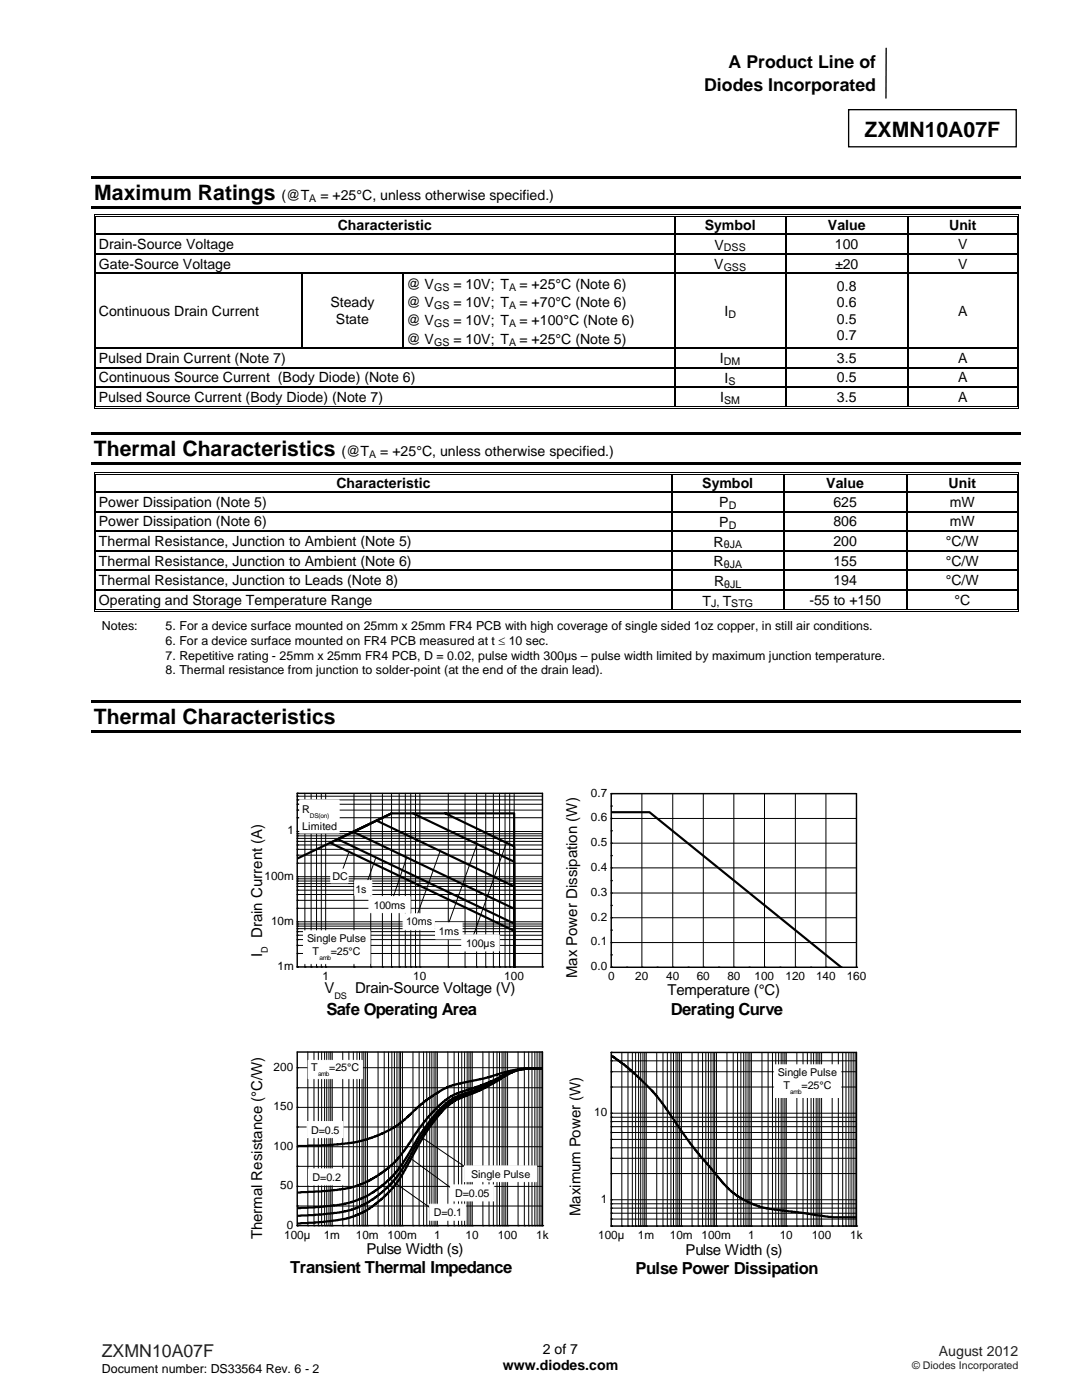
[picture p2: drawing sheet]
<svg xmlns="http://www.w3.org/2000/svg" width="216mm" height="279mm" viewBox="0 0 216 279" stroke-linecap="round" stroke-linejoin="round" font-family="sans-serif">
<path d="M169.3 21.9h33.5v7.4h-33.5z" fill="none" stroke="#000" stroke-width=".26"/>
<g fill="#fff">
<path d="M174 9.8h5.3v5.9h-5.3z"/>
<path d="M174.2 11.1h4.3v5.8h-4.3z"/>
<path d="M178.1 18.8h23.6v2h-23.6z"/>
</g>
<path d="M176.8 9.6v10" fill="none" stroke="#000" stroke-width=".26"/>
<g fill="#000">
<path d="M18.3 35.1h185.4v.6h-185.4zM18.3 41.2h185.4v.6h-185.4zM18.7 42.8h.2v.5h-.2zM18.7 42.8h.5v.2h-.5zM18.7 46.6h.2v.3h-.2zM18.7 50.5h.2v.3h-.2zM18.7 54.4h.2v.3h-.2zM19 43.2h.2v.1h-.2zM19 46.6h.2v.3h-.2zM19 50.5h.2v.3h-.2zM19 54.4h.2v.3h-.2zM60.2 54.4h.3v.3h-.3z"/>
<path d="M80.2 54.4h.3v.3h-.3zM134.5 43.3h.3zM134.5 42.8h.5v.2h-.5zM134.5 43.2h.5v.1h-.5zM134.5 46.6h.3v.3h-.3zM134.5 50.5h.3v.3h-.3zM134.5 54.4h.3v.3h-.3zM156.6 43.3h.3zM156.6 42.8h.5v.2h-.5zM156.6 43.2h.5v.1h-.5zM156.6 46.6h.3v.3h-.3zM156.6 50.5h.3v.3h-.3z"/>
<path d="M156.6 54.4h.3v.3h-.3zM181 43.3h.3zM181 42.8h.5v.2h-.5zM181 43.2h.5v.1h-.5zM181 46.6h.3v.3h-.3zM181 50.5h.3v.3h-.3zM181 54.4h.3v.3h-.3zM202.9 42.8h.5v.2h-.5zM202.9 43.2h.1v.1h-.1zM202.9 46.6h.1v.3h-.1zM202.9 50.5h.1v.3h-.1zM202.9 54.4h.1v.3h-.1z"/>
<path d="M203.2 42.8h.2v.5h-.2zM203.2 46.6h.2v.3h-.2zM203.2 50.5h.2v.3h-.2zM203.2 54.4h.2v.3h-.2zM18.7 69.3h.2v.3h-.2zM18.7 73.2h.2v.3h-.2zM18.7 77.1h.2v.3h-.2zM19 69.3h.2v.3h-.2zM19 73.2h.2v.3h-.2zM19 77.1h.2v.3h-.2zM134.5 69.3h.3v.3h-.3zM134.5 73.2h.3v.3h-.3z"/>
<path d="M134.5 77.1h.3v.3h-.3zM156.6 69.3h.3v.3h-.3zM156.6 73.2h.3v.3h-.3zM156.6 77.1h.3v.3h-.3zM181 69.3h.3v.3h-.3zM181 73.2h.3v.3h-.3zM181 77.1h.3v.3h-.3zM202.9 69.3h.1v.3h-.1zM202.9 73.2h.1v.3h-.1zM202.9 77.1h.1v.3h-.1zM203.2 69.3h.2v.3h-.2zM203.2 73.2h.2v.3h-.2z"/>
<path d="M203.2 77.1h.2v.3h-.2zM18.2 86.2h185.5v.6h-185.5zM18.2 92.3h185.5v.6h-185.5zM18.7 81.4h.5v.2h-.5zM18.7 94.3h.2v.5h-.2zM18.7 94.3h.5v.1h-.5zM18.7 98h.2v.3h-.2zM19 81.1h.2v.1h-.2zM19 94.6h.2v.2h-.2zM19 98h.2v.3h-.2zM134 94.8h.2zM134 94.3h.5v.1h-.5z"/>
<path d="M134 94.6h.5v.2h-.5zM134 98h.2v.3h-.2zM134.5 81.1h.5v.1h-.5zM156.2 94.8h.3zM156.2 94.3h.5v.1h-.5zM156.2 94.6h.5v.2h-.5zM156.2 98h.3v.3h-.3zM156.6 81.1h.5v.1h-.5zM180.8 94.8h.3zM180.8 94.3h.5v.1h-.5zM180.8 94.6h.5v.2h-.5zM180.8 98h.3v.3h-.3z"/>
<path d="M181 81.1h.5v.1h-.5zM202.9 81.4h.5v.2h-.5zM202.9 81.1h.1v.1h-.1zM202.9 94.3h.5v.1h-.5zM202.9 94.6h.1v.2h-.1zM202.9 98h.1v.3h-.1zM203.2 81.1h.2v.5h-.2zM203.2 94.3h.2v.5h-.2zM203.2 98h.2v.3h-.2zM18.7 102h.2v.2h-.2zM18.7 105.9h.2v.3h-.2zM18.7 109.8h.2v.3h-.2z"/>
<path d="M18.7 113.7h.2v.3h-.2zM18.7 117.6h.2v.3h-.2zM19 102h.2v.2h-.2zM19 105.9h.2v.3h-.2zM19 109.8h.2v.3h-.2zM19 113.7h.2v.3h-.2zM19 117.6h.2v.3h-.2zM134 102h.2v.2h-.2zM134 105.9h.2v.3h-.2zM134 109.8h.2v.3h-.2zM134 113.7h.2v.3h-.2zM134 117.6h.2v.3h-.2z"/>
<path d="M156.2 102h.3v.2h-.3zM156.2 105.9h.3v.3h-.3zM156.2 109.8h.3v.3h-.3zM156.2 113.7h.3v.3h-.3zM156.2 117.6h.3v.3h-.3zM180.8 102h.3v.2h-.3zM180.8 105.9h.3v.3h-.3zM180.8 109.8h.3v.3h-.3zM180.8 113.7h.3v.3h-.3zM180.8 117.6h.3v.3h-.3zM202.9 102h.1v.2h-.1zM202.9 105.9h.1v.3h-.1z"/>
<path d="M202.9 109.8h.1v.3h-.1zM202.9 113.7h.1v.3h-.1zM202.9 117.6h.1v.3h-.1zM203.2 102h.2v.2h-.2zM203.2 105.9h.2v.3h-.2zM203.2 109.8h.2v.3h-.2zM203.2 113.7h.2v.3h-.2zM203.2 117.6h.2v.3h-.2zM18.7 121.9h.5v.2h-.5zM19 121.6h.2v.1h-.2zM134 121.6h.5v.1h-.5zM156.2 121.6h.5v.1h-.5z"/>
<path d="M180.8 121.6h.5v.1h-.5zM202.9 121.9h.5v.2h-.5zM202.9 121.6h.1v.1h-.1zM203.2 121.6h.2v.5h-.2zM18.2 139.7h185.5v.5h-185.5zM18.2 145.8h185.5v.5h-185.5z"/>
</g>
<g fill="none" stroke="#000" stroke-width=".2">
<path d="M18.8 43.3v3.3M18.8 46.9v3.6M18.8 50.8v3.6M18.8 54.7v14.6M19.1 43.3v3.3M19.1 46.9v3.6M19.1 50.8v3.6M19.1 54.7v14.6M19.2 42.9h115.3M19.2 43.2h115.3M135 42.9h21.6M135 43.2h21.6"/>
<path d="M157.1 42.9h23.9M157.1 43.2h23.9M181.5 42.9h21.4M181.5 43.2h21.4M202.9 43.3v3.3M202.9 46.9v3.6M202.9 50.8v3.6M202.9 54.7v14.6M203.3 43.3v3.3M203.3 46.9v3.6M203.3 50.8v3.6M203.3 54.7v14.6"/>
<path d="M18.8 69.6v3.6M18.8 73.5v3.6M18.8 77.4v4.2M19.1 69.6v3.6M19.1 73.5v3.6M19.1 77.4v3.7M202.9 69.6v3.6M202.9 73.5v3.6M202.9 77.4v3.7M203.3 69.6v3.6M203.3 73.5v3.6M203.3 77.4v3.7"/>
<path d="M18.8 94.8v3.2M18.8 98.3v3.7M19.1 94.8v3.2M19.1 98.3v3.7M19.2 81.5h183.7M19.2 81.2h115.3M19.2 94.4h114.8M19.2 94.7h114.8M134.5 94.4h21.7M134.5 94.7h21.7M135 81.2h21.6M156.7 94.4h24.1"/>
<path d="M156.7 94.7h24.1M157.1 81.2h23.9M181.3 94.4h21.6M181.3 94.7h21.6M181.5 81.2h21.4M202.9 94.8v3.2M202.9 98.3v3.7M203.3 94.8v3.2M203.3 98.3v3.7M18.8 102.2v3.7M18.8 106.2v3.6M18.8 110.1v3.6"/>
<path d="M18.8 114v3.6M18.8 117.9v4.2M19.1 102.2v3.7M19.1 106.2v3.6M19.1 110.1v3.6M19.1 114v3.6M19.1 117.9v3.7M202.9 102.2v3.7M202.9 106.2v3.6M202.9 110.1v3.6M202.9 114v3.6M202.9 117.9v3.7"/>
<path d="M203.3 102.2v3.7M203.3 106.2v3.6M203.3 110.1v3.6M203.3 114v3.6M203.3 117.9v3.7M19.2 122h183.7M19.2 121.6h114.8M134.5 121.6h21.7M156.7 121.6h24.1M181.3 121.6h21.6M59.3 159.6h48.9M59.3 158.9h48.9"/>
<path d="M60.8 158.3v34.7M62.1 158.3v34.7M63.2 158.3v34.7M64.1 158.3v34.7M65 158.3v34.7M70.6 158.3v34.7M74 158.3v34.7M76.3 158.3v34.7M78.1 158.3v34.7M79.7 158.3v34.7M80.9 158.3v34.7M82 158.3v34.7"/>
<path d="M82.9 158.3v34.7M83.8 158.3v34.7M89.5 158.3v34.7M92.8 158.3v34.7M95.1 158.3v34.7M96.9 158.3v34.7M98.4 158.3v34.7M99.7 158.3v34.7M100.8 158.3v34.7M101.7 158.3v34.7M102.6 158.3v34.7M128.1 158.4v34.6"/>
<path d="M134.2 158.4v34.6M140.3 158.4v34.6M146.4 158.4v34.6M152.5 158.4v34.6M158.7 158.4v34.6M164.8 158.4v34.6M59.3 179.7h48.9M59.3 178.5h48.9M59.3 177.7h48.9M59.3 176.9h48.9M59.3 176.3h48.9M59.3 175.8h48.9"/>
<path d="M59.3 175.4h48.9M59.3 172.3h48.9M59.3 170.7h48.9M59.3 169.5h48.9M59.3 168.6h48.9M59.3 167.9h48.9M59.3 167.3h48.9M59.3 166.8h48.9M59.3 166.4h48.9M59.3 163.2h48.9M59.3 161.7h48.9M59.3 160.5h48.9"/>
<path d="M59.3 175h48.9M59.3 165.9h48.9M69.6 170.2l-1.8 4.9M74.9 171.3l-2.1 6M81.1 171.3l-3.2 9.4M87.8 169.8l-5 14.2M95.3 168.3l-6.3 17.4M122 178.2h48.9M122 173.2h48.9M122 168.3h48.9M122 163.3h48.9M59.3 190.3h48.9"/>
<path d="M59.3 188.7h48.9M59.3 187.5h48.9M59.3 186.6h48.9M59.3 185.9h48.9M59.3 185.3h48.9M59.3 184.8h48.9M59.3 184.4h48.9M59.3 181.3h48.9M59.3 184h48.9M122 188.1h48.9M122 183.2h48.9M59.3 217.1h48.9"/>
<path d="M59.3 213.1h48.9M61.4 210v34.6M62.7 210v34.6M63.5 210v34.6M64.2 210v34.6M64.8 210v34.6M65.2 210v34.6M65.6 210v34.6M66 210v34.6M66.3 210v34.6M68.4 210v34.6M69.6 210v34.6"/>
<path d="M70.5 210v34.6M71.2 210v34.6M71.7 210v34.6M72.2 210v34.6M72.6 210v34.6M73 210v34.6M73.3 210v34.6M75.4 210v34.6M76.7 210v34.6M77.5 210v34.6M78.2 210v34.6M78.7 210v34.6"/>
<path d="M79.2 210v34.6M79.7 210v34.6M79.9 210v34.6M80.3 210v34.6M82.4 210v34.6M83.6 210v34.6M84.5 210v34.6M85.2 210v34.6M85.7 210v34.6M86.2 210v34.6M86.6 210v34.6M87 210v34.6"/>
<path d="M87.3 210v34.6M89.4 210v34.6M90.6 210v34.6M91.5 210v34.6M92.1 210v34.6M92.7 210v34.6M93.2 210v34.6M93.6 210v34.6M93.9 210v34.6M94.2 210v34.6M96.4 210v34.6M97.6 210v34.6"/>
<path d="M98.4 210v34.6M99.2 210v34.6M99.7 210v34.6M100.2 210v34.6M100.6 210v34.6M100.9 210v34.6M101.3 210v34.6M103.4 210v34.6M104.6 210v34.6M105.5 210v34.6M106.2 210v34.6M106.7 210v34.6"/>
<path d="M107.2 210v34.6M107.6 210v34.6M107.9 210v34.6M122 216.9h48.9M122 213.9h48.9M122 211.7h48.9M124.1 210v34.7M125.3 210v34.7M126.2 210v34.7M126.8 210v34.7M127.4 210v34.7M127.8 210v34.7"/>
<path d="M128.3 210v34.7M128.7 210v34.7M128.9 210v34.7M131 210v34.7M132.3 210v34.7M133.2 210v34.7M133.9 210v34.7M134.4 210v34.7M134.9 210v34.7M135.3 210v34.7M135.6 210v34.7M136 210v34.7"/>
<path d="M138.1 210v34.7M139.3 210v34.7M140.2 210v34.7M140.8 210v34.7M141.4 210v34.7M141.9 210v34.7M142.3 210v34.7M142.6 210v34.7M143 210v34.7M145.1 210v34.7M146.3 210v34.7M147.2 210v34.7"/>
<path d="M147.8 210v34.7M148.4 210v34.7M148.8 210v34.7M149.3 210v34.7M149.6 210v34.7M149.9 210v34.7M152 210v34.7M153.3 210v34.7M154.1 210v34.7M154.8 210v34.7M155.4 210v34.7M155.9 210v34.7"/>
<path d="M156.2 210v34.7M156.6 210v34.7M156.9 210v34.7M159 210v34.7M160.2 210v34.7M161.1 210v34.7M161.8 210v34.7M162.3 210v34.7M162.9 210v34.7M163.2 210v34.7M163.6 210v34.7M163.9 210v34.7"/>
<path d="M166.1 210v34.7M167.3 210v34.7M168.1 210v34.7M168.8 210v34.7M169.4 210v34.7M169.8 210v34.7M170.2 210v34.7M170.6 210v34.7M59.3 232.8h48.9M59.3 224.9h48.9M59.3 236.8h48.9M59.3 228.9h48.9"/>
<path d="M59.3 221h48.9M122 234.2h48.9M122 231.2h48.9M122 229.1h48.9M122 227.4h48.9M122 226h48.9M122 224.9h48.9M122 223.8h48.9M122 223h48.9M122 239.4h48.9M122 222.2h48.9M59.3 240.7h48.9"/>
<path d="M122 243.3h48.9M122 242.1h48.9M122 241.1h48.9M122 240.2h48.9"/>
</g>
<g fill="none" stroke="#000" stroke-width=".25">
<path d="M19.2 46.7h115.3M19.2 50.7h115.3M19.2 54.6h41M60.3 54.7v14.6M60.5 54.6h19.7M80.3 54.7v14.6M80.5 54.6h54M134.6 43.3v3.3M134.6 46.9v3.6M134.6 50.8v3.6M134.6 54.7v14.6M134.8 46.7h21.8"/>
<path d="M134.8 50.7h21.8M134.8 54.6h21.8M156.8 43.3v3.3M156.8 46.9v3.6M156.8 50.8v3.6M156.8 54.7v14.6M156.9 46.7h24.1M156.9 50.7h24.1M156.9 54.6h24.1M181.1 43.3v3.3M181.1 46.9v3.6M181.1 50.8v3.6"/>
<path d="M181.1 54.7v14.6M181.3 46.7h21.6M181.3 50.7h21.6M181.3 54.6h21.6M19.2 69.4h115.3M19.2 73.3h115.3M19.2 77.3h115.3M134.6 69.6v3.6M134.6 73.5v3.6M134.6 77.4v3.7M134.8 69.4h21.8M134.8 73.3h21.8"/>
<path d="M134.8 77.3h21.8M156.8 69.6v3.6M156.8 73.5v3.6M156.8 77.4v3.7M156.9 69.4h24.1M156.9 73.3h24.1M156.9 77.3h24.1M181.1 69.6v3.6M181.1 73.5v3.6M181.1 77.4v3.7M181.3 69.4h21.6M181.3 73.3h21.6"/>
<path d="M181.3 77.3h21.6M19.2 98.2h114.8M134.1 94.8v3.2M134.1 98.3v3.7M134.2 98.2h22M156.4 94.8v3.2M156.4 98.3v3.7M156.5 98.2h24.3M181 94.8v3.2M181 98.3v3.7M181.1 98.2h21.8M19.2 102.1h114.8"/>
<path d="M19.2 106h114.8M19.2 109.9h114.8M19.2 113.8h114.8M19.2 117.8h114.8M134.1 102.2v3.7M134.1 106.2v3.6M134.1 110.1v3.6M134.1 114v3.6M134.1 117.9v3.7M134.2 102.1h22M134.2 106h22M134.2 109.9h22"/>
<path d="M134.2 113.8h22M134.2 117.8h22M156.4 102.2v3.7M156.4 106.2v3.6M156.4 110.1v3.6M156.4 114v3.6M156.4 117.9v3.7M156.5 102.1h24.3M156.5 106h24.3M156.5 109.9h24.3M156.5 113.8h24.3M156.5 117.8h24.3"/>
<path d="M181 102.2v3.7M181 106.2v3.6M181 110.1v3.6M181 114v3.6M181 117.9v3.7M181.1 102.1h21.8M181.1 106h21.8M181.1 109.9h21.8M181.1 113.8h21.8M181.1 117.8h21.8"/>
</g>
<g fill="none" stroke="#000" stroke-width=".44">
<path d="M73.4 164.6l-7.5 3.6 36.7 17.6v7.3M75.1 163.8l27.5 13.1v16.2M78.1 162.3l-18.8 9.1M78.1 162.3l-10.7 5.2 35.2 16.8v8.8M78.1 162.3l-7.6 3.7 32.1 15.4v11.7M78.1 162.3h10.8l13.7 6.6v24.2v-30.8h-13.7M82.4 162.3l20.2 9.7v21.1M122 162.1h7.6l38.3 30.9M108.2 213.2h-3.4l-2.9 .5-4.5 1.4-6.3 1.2-1.8 .6-2.1 1.2-2.6 1.7-3.9 3.7-2 1.5-2.2 1.2-2.6 1-3.3 .8-2.6 .3-3.8 .3-4.9 .1M108.2 213.2l-3.7 .1-2.3 .5-2 .9-2.7 1.4-3.2 1.1-2.2 .7-1.2 .4-1.4 .8-1.4 1.1-2.8 2.8-1.7 2.3-3.1 4.6-1.7 2-2 1.7-3 2-2.9 1.2-2.1 .5-4.6 .5-4.9 .2M108.2 213.2h-2.9l-2.6 .5-5.6 2.9-2.8 1.1-2.8 1-1.8 .9-2.1 2-2.4 2.9-1.9 2.7-2.8 4.8-1.7 2.2-2.5 2.4-3.3 2.2-2.9 1.2-2.4 .5-4.9 .5-3.5 .1M108.2 213.2l-3.7 .1-2 .5-1.8 .9-3.5 2-5.9 2.3-1.6 1-2 1.9-2.6 3.3-2 3.1-2.1 3.9-2.2 3.2-2.5 2.5-2.8 2.1-3 1.3-2 .6-4.7 .5-4.5 .2"/>
<path d="M108.2 213.2l-3.7 .1-1.8 .4-2.1 1.1-3.7 2.3-2.6 1.1-2.6 1-2 1.1-1.7 1.7-2.8 3.7-2.7 4.6-2 3.8-1.7 2.4-2.1 2.4-2.9 2.3-2.2 1.2-2.5 .8-4.6 .7-5.2 .3M122 210.6l3.8 2.8 4.5 4.5 1.9 2.3 3.8 5.6 3.2 4.3 5.7 6.7 2 1.8 3 1.6 1.6 .6 1.6 .4 6.2 .7 5.9 1h5.7"/>
</g>
<g fill="none" stroke="#000" stroke-width=".29">
<path d="M59.3 159.6h.1M59.3 158.9h.1M59.3 158.3h.1M59.3 158.3h48.9v34.7M59.3 158.3v34.7M59.3 179.7h.1M59.3 178.5h.1M59.3 177.7h.1M59.3 176.9h.1M59.3 176.3h.1M59.3 175.8h.1M59.3 175.4h.1"/>
<path d="M59.3 175h.1M59.3 172.3h.1M59.3 170.7h.1M59.3 169.5h.1M59.3 168.6h.1M59.3 167.9h.1M59.3 167.3h.1M59.3 166.8h.1M59.3 166.4h.1M59.3 165.9h.1M59.3 163.2h.1M59.3 161.7h.1"/>
<path d="M59.3 160.5h.1M59.3 193h.1M59.3 190.3h.1M59.3 188.7h.1M59.3 187.5h.1M59.3 186.6h.1M59.3 185.9h.1M59.3 185.3h.1M59.3 184.8h.1M59.3 184.4h.1M59.3 184h.1M59.3 181.3h.1"/>
<path d="M59.3 193h48.9M60.8 193h.1M62.1 193h.1M63.2 193h.1M64.1 193h.1M65 193h.1M70.6 193h.1M74 193h.1M76.3 193h.1M78.1 193h.1M79.7 193h.1M80.9 193h.1"/>
<path d="M82 193h.1M82.9 193h.1M83.8 193h.1M89.5 193h.1M92.8 193h.1M95.1 193h.1M96.9 193h.1M98.4 193h.1M99.7 193h.1M100.8 193h.1M101.7 193h.1M102.6 193h.1"/>
<path d="M108.2 193h.1"/>
</g>
<path d="M60.6 185.8h13.2v6.5h-13.2z" fill-rule="evenodd" fill="#fff" stroke="#fff" stroke-width=".2"/>
<g fill="#fff">
<path d="M61.3 186.1h11.7v2.4h-11.7z"/>
<path d="M62.4 188.7h1.4v2.4h-1.4z"/>
<path d="M63.8 190.3h2.2v1.5h-2.2z"/>
<path d="M66 188.7h6v2.4h-6z"/>
</g>
<path d="M59.8 159.6h7.9v6.6h-7.9z" fill-rule="evenodd" fill="#fff" stroke="#fff" stroke-width=".2"/>
<g fill="#fff">
<path d="M60.3 160.4h1.6v2.4h-1.6z"/>
<path d="M61.8 162h3.9v1.5h-3.9z"/>
<path d="M60.3 163.8h6.9v2.4h-6.9z"/>
</g>
<path d="M101.1 168l-7.2 20.2" fill="none" stroke="#000" stroke-width=".2"/>
<path d="M92.1 186.6h7.5v3.2h-7.5z" fill-rule="evenodd" fill="#fff" stroke="#fff" stroke-width=".2"/>
<path d="M93 187h5.8v2.4h-5.8z" fill="#fff"/>
<path d="M86.9 184.2h5.3v3.2h-5.3z" fill-rule="evenodd" fill="#fff" stroke="#fff" stroke-width=".2"/>
<path d="M87.6 184.7h4.1v2.3h-4.1z" fill="#fff"/>
<path d="M80.4 182.4h6.3v3.2h-6.3z" fill-rule="evenodd" fill="#fff" stroke="#fff" stroke-width=".2"/>
<path d="M81 182.7h5.3v2.4h-5.3z" fill="#fff"/>
<path d="M73.6 178.9h8.2v3.2h-8.2z" fill-rule="evenodd" fill="#fff" stroke="#fff" stroke-width=".2"/>
<path d="M74.6 179.4h6.4v2.4h-6.4z" fill="#fff"/>
<path d="M70.8 175.7h3.4v3h-3.4z" fill-rule="evenodd" fill="#fff" stroke="#fff" stroke-width=".2"/>
<path d="M70.9 176.2h2.3v2.4h-2.3z" fill="#fff"/>
<path d="M66 173.4h3.5v2.8h-3.5z" fill-rule="evenodd" fill="#fff" stroke="#fff" stroke-width=".2"/>
<path d="M66.4 173.8h3v2.3h-3z" fill="#fff"/>
<g fill="none" stroke="#000" stroke-width=".29">
<path d="M122 158.4h.1M122 158.4h48.9v34.6M122 158.4v34.6M122 178.2h.1M122 175.7h.1M122 173.2h.1M122 170.8h.1M122 168.3h.1M122 165.8h.1M122 163.3h.1M122 160.9h.1M122 193h.1"/>
<path d="M122 190.6h.1M122 188.1h.1M122 185.6h.1M122 183.2h.1M122 180.7h.1M122 193h48.9M125 193h.1M128.1 193h.1M131.1 193h.1M134.2 193h.1M137.3 193h.1M140.3 193h.1"/>
<path d="M143.4 193h.1M146.4 193h.1M149.5 193h.1M152.5 193h.1M155.6 193h.1M158.7 193h.1M161.8 193h.1M164.8 193h.1M167.9 193h.1M170.9 193h.1M59.3 217.1h.1M59.3 213.1h.1"/>
<path d="M59.3 236.8h.1M59.3 232.8h.1M59.3 228.9h.1M59.3 224.9h.1M59.3 221h.1M59.3 244.6h.1M59.3 240.7h.1M59.3 244.6h48.9M59.3 244.6v-34.6h48.9v34.6M61.4 244.6h.1M62.7 244.6h.1M63.5 244.6h.1"/>
<path d="M64.2 244.6h.1M64.8 244.6h.1M65.2 244.6h.1M65.6 244.6h.1M66 244.6h.1M66.3 244.6h.1M68.4 244.6h.1M69.6 244.6h.1M70.5 244.6h.1M71.2 244.6h.1M71.7 244.6h.1M72.2 244.6h.1"/>
<path d="M72.6 244.6h.1M73 244.6h.1M73.3 244.6h.1M75.4 244.6h.1M76.7 244.6h.1M77.5 244.6h.1M78.2 244.6h.1M78.7 244.6h.1M79.2 244.6h.1M79.7 244.6h.1M79.9 244.6h.1M80.3 244.6h.1"/>
<path d="M82.4 244.6h.1M83.6 244.6h.1M84.5 244.6h.1M85.2 244.6h.1M85.7 244.6h.1M86.2 244.6h.1M86.6 244.6h.1M87 244.6h.1M87.3 244.6h.1M89.4 244.6h.1M90.6 244.6h.1M91.5 244.6h.1"/>
<path d="M92.1 244.6h.1M92.7 244.6h.1M93.2 244.6h.1M93.6 244.6h.1M93.9 244.6h.1M94.2 244.6h.1M96.4 244.6h.1M97.6 244.6h.1M98.4 244.6h.1M99.2 244.6h.1M99.7 244.6h.1M100.2 244.6h.1"/>
<path d="M100.6 244.6h.1M100.9 244.6h.1M101.3 244.6h.1M103.4 244.6h.1M104.6 244.6h.1M105.5 244.6h.1M106.2 244.6h.1M106.7 244.6h.1M107.2 244.6h.1M107.6 244.6h.1M107.9 244.6h.1M108.2 244.6h.1"/>
</g>
<path d="M81.8 231.1l9.5 7M84.4 227.2l10.7 7.2" fill="none" stroke="#000" stroke-width=".2"/>
<path d="M61.5 211.6h10.8v3.7h-10.8z" fill-rule="evenodd" fill="#fff" stroke="#fff" stroke-width=".2"/>
<g fill="#fff">
<path d="M62.1 211.9h1.4v2.4h-1.4z"/>
<path d="M63.5 213.5h2.2v1.4h-2.2z"/>
<path d="M65.7 211.9h6v2.4h-6z"/>
</g>
<path d="M77.8 235.4l9.7 6.8" fill="none" stroke="#000" stroke-width=".2"/>
<path d="M61.3 223.8h7.2v3.2h-7.2z" fill-rule="evenodd" fill="#fff" stroke="#fff" stroke-width=".2"/>
<path d="M62.1 224.3h5.7v2.4h-5.7z" fill="#fff"/>
<path d="M61.6 233.3h7.1v3.2h-7.1z" fill-rule="evenodd" fill="#fff" stroke="#fff" stroke-width=".2"/>
<path d="M62.4 233.7h5.6v2.4h-5.6z" fill="#fff"/>
<path d="M85.7 240.3h7.2v3.2h-7.2z" fill-rule="evenodd" fill="#fff" stroke="#fff" stroke-width=".2"/>
<path d="M86.6 240.8h5.6v2.4h-5.6z" fill="#fff"/>
<path d="M92.6 232.7h14.5v3.1h-14.5z" fill-rule="evenodd" fill="#fff" stroke="#fff" stroke-width=".2"/>
<path d="M94 233.2h11.8v2.4h-11.8z" fill="#fff"/>
<path d="M89.9 236.5h8.6v3.2h-8.6z" fill-rule="evenodd" fill="#fff" stroke="#fff" stroke-width=".2"/>
<path d="M90.8 236.9h6.9v2.4h-6.9z" fill="#fff"/>
<g fill="none" stroke="#000" stroke-width=".29">
<path d="M122 216.9h.1M122 213.9h.1M122 211.7h.1M122 210h.1M122 210h48.9v34.7M122 210v34.7M122 239.4h.1M122 234.2h.1M122 231.2h.1M122 229.1h.1M122 227.4h.1M122 226h.1"/>
<path d="M122 224.9h.1M122 223.8h.1M122 223h.1M122 222.2h.1M122 244.7h.1M122 243.3h.1M122 242.1h.1M122 241.1h.1M122 240.2h.1M122 244.7h48.9M124.1 244.7h.1M125.3 244.7h.1"/>
<path d="M126.2 244.7h.1M126.8 244.7h.1M127.4 244.7h.1M127.8 244.7h.1M128.3 244.7h.1M128.7 244.7h.1M128.9 244.7h.1M131 244.7h.1M132.3 244.7h.1M133.2 244.7h.1M133.9 244.7h.1M134.4 244.7h.1"/>
<path d="M134.9 244.7h.1M135.3 244.7h.1M135.6 244.7h.1M136 244.7h.1M138.1 244.7h.1M139.3 244.7h.1M140.2 244.7h.1M140.8 244.7h.1M141.4 244.7h.1M141.9 244.7h.1M142.3 244.7h.1M142.6 244.7h.1"/>
<path d="M143 244.7h.1M145.1 244.7h.1M146.3 244.7h.1M147.2 244.7h.1M147.8 244.7h.1M148.4 244.7h.1M148.8 244.7h.1M149.3 244.7h.1M149.6 244.7h.1M149.9 244.7h.1M152 244.7h.1M153.3 244.7h.1"/>
<path d="M154.1 244.7h.1M154.8 244.7h.1M155.4 244.7h.1M155.9 244.7h.1M156.2 244.7h.1M156.6 244.7h.1M156.9 244.7h.1M159 244.7h.1M160.2 244.7h.1M161.1 244.7h.1M161.8 244.7h.1M162.3 244.7h.1"/>
<path d="M162.9 244.7h.1M163.2 244.7h.1M163.6 244.7h.1M163.9 244.7h.1M166.1 244.7h.1M167.3 244.7h.1M168.1 244.7h.1M168.8 244.7h.1M169.4 244.7h.1M169.8 244.7h.1M170.2 244.7h.1M170.6 244.7h.1"/>
<path d="M170.9 244.7h.1"/>
</g>
<path d="M154.5 212.5h13.3v6.5h-13.3z" fill-rule="evenodd" fill="#fff" stroke="#fff" stroke-width=".2"/>
<g fill="#fff">
<path d="M155.2 212.8h11.8v2.4h-11.8z"/>
<path d="M156.3 215.4h1.4v2.4h-1.4z"/>
<path d="M157.7 217.1h2.3v1.4h-2.3z"/>
<path d="M159.9 215.4h6v2.4h-6z"/>
</g>
<g font-size="4.2">
<text x="172.5" y="27.2">ZXMN10A07F</text>
<text x="18.8" y="40">Maximum Ratings</text>
<text x="18.7" y="91.1">Thermal Characteristics</text>
<text x="18.7" y="144.5">Thermal Characteristics</text>
</g>
<g font-size="3.5">
<text x="145.4" y="13.6">A Product Line of</text>
<text x="140.5" y="18.1">Diodes Incorporated</text>
</g>
<text font-size="3.5" fill="#231f20" x="20.3" y="270.9">ZXMN10A07F</text>
<g font-size="3.3">
<text x="65.1" y="202.5">Safe Operating Area</text>
<text x="133.9" y="202.6">Derating Curve</text>
<text x="57.9" y="254.1">Transient Thermal Impedance</text>
<text x="126.8" y="254.3">Pulse Power Dissipation</text>
</g>
<g font-size="3">
<text x="52.3" y="190.9" transform="rotate(-90 52.3 190.9)">I</text>
<text x="52.3" y="187.2" transform="rotate(-90 52.3 187.2)">Drain Current (A)</text>
<text x="115.1" y="195.2" transform="rotate(-90 115.1 195.2)">Max Power Dissipation (W)</text>
<text x="64.8" y="198.1">V</text>
<text x="70.9" y="198.1">Drain-Source Voltage (V)</text>
<text x="133.2" y="198.6">Temperature (°C)</text>
<text x="115.8" y="242.7" transform="rotate(-90 115.8 242.7)">Maximum Power (W)</text>
<text x="52.3" y="247.4" transform="rotate(-90 52.3 247.4)">Thermal Resistance (°C/W)</text>
<text x="73.1" y="250.2">Pulse Width (s)</text>
<text x="136.8" y="250.5">Pulse Width (s)</text>
</g>
<g font-size="2.8">
<text x="56.2" y="40">(@T</text>
<text x="63.9" y="40">= +25°C, unless otherwise specified.)</text>
<text x="67.4" y="46">Characteristic</text>
<text x="140.6" y="46">Symbol</text>
<text x="165.2" y="46">Value</text>
<text x="189.4" y="46">Unit</text>
<text x="19.7" y="49.7">Drain-Source Voltage</text>
<text x="19.7" y="53.6">Gate-Source Voltage</text>
<text x="142.5" y="53.7">V</text>
<text x="142.6" y="49.8">V</text>
<text x="166.6" y="49.7">100</text>
<text x="166.6" y="53.6">±20</text>
<text x="191.2" y="49.7">V</text>
<text x="191.2" y="53.6">V</text>
<text x="81.1" y="57.6">@ V</text>
<text x="90.5" y="57.6">= 10V; T</text>
<text x="103.7" y="57.6">= +25°C (Note 6)</text>
<text x="167" y="58.1">0.8</text>
<text x="19.7" y="63">Continuous Drain Current</text>
<text x="65.9" y="61.4">Steady</text>
<text x="67" y="64.6">State</text>
<text x="81.1" y="61.3">@ V</text>
<text x="81.1" y="64.9">@ V</text>
<text x="90.5" y="61.3">= 10V; T</text>
<text x="90.5" y="64.9">= 10V; T</text>
<text x="103.7" y="61.3">= +70°C (Note 6)</text>
<text x="103.7" y="64.9">= +100°C (Note 6)</text>
<text x="144.5" y="63.1">I</text>
<text x="167" y="61.4">0.6</text>
<text x="167" y="64.6">0.5</text>
<text x="191.2" y="63">A</text>
<text x="81.1" y="68.6">@ V</text>
<text x="90.5" y="68.6">= 10V; T</text>
<text x="103.7" y="68.6">= +25°C (Note 5)</text>
<text x="167" y="67.8">0.7</text>
<text x="19.7" y="72.4">Pulsed Drain Current (Note 7)</text>
<text x="19.7" y="76.3">Continuous Source Current (Body Diode) (Note 6)</text>
<text x="143.7" y="72.5">I</text>
<text x="144.6" y="76.4">I</text>
<text x="167" y="72.4">3.5</text>
<text x="167" y="76.3">0.5</text>
<text x="191.2" y="72.4">A</text>
<text x="191.2" y="76.3">A</text>
<text x="19.7" y="80.2">Pulsed Source Current (Body Diode) (Note 7)</text>
<text x="143.7" y="80.3">I</text>
<text x="167" y="80.2">3.5</text>
<text x="191.2" y="80.2">A</text>
<text x="68.2" y="91.1">(@T</text>
<text x="75.9" y="91.1">= +25°C, unless otherwise specified.)</text>
<text x="19.7" y="101.1">Power Dissipation (Note 5)</text>
<text x="67.1" y="97.4">Characteristic</text>
<text x="140.1" y="97.4">Symbol</text>
<text x="143.5" y="101.3">P</text>
<text x="164.9" y="97.4">Value</text>
<text x="166.3" y="101.1">625</text>
<text x="189.3" y="97.4">Unit</text>
<text x="189.5" y="101.1">mW</text>
<text x="19.7" y="105">Power Dissipation (Note 6)</text>
<text x="143.5" y="105.2">P</text>
<text x="166.3" y="105">806</text>
<text x="189.5" y="105">mW</text>
<text x="19.7" y="108.9">Thermal Resistance, Junction to Ambient (Note 5)</text>
<text x="19.7" y="112.9">Thermal Resistance, Junction to Ambient (Note 6)</text>
<text x="142.4" y="109.1">R</text>
<text x="142.4" y="113">R</text>
<text x="166.3" y="108.9">200</text>
<text x="166.3" y="112.9">155</text>
<text x="188.7" y="108.9">°C/W</text>
<text x="188.7" y="112.9">°C/W</text>
<text x="19.7" y="116.8">Thermal Resistance, Junction to Leads (Note 8)</text>
<text x="142.5" y="116.9">R</text>
<text x="166.3" y="116.8">194</text>
<text x="188.7" y="116.8">°C/W</text>
<text x="19.7" y="120.7">Operating and Storage Temperature Range</text>
<text x="140.2" y="120.8">T</text>
<text x="144.2" y="120.8">T</text>
<text x="161.5" y="120.7">-55 to +150</text>
<text x="190.5" y="120.7">°C</text>
<text x="100.3" y="273.5">www.diodes.com</text>
<text x="108.3" y="270.2">2 of 7</text>
</g>
<text font-size="2.8" fill="#231f20" x="187.3" y="270.6">August 2012</text>
<g font-size="2.5">
<text x="20.3" y="125.8">Notes:</text>
<text x="33" y="125.8">5. For a device surface mounted on 25mm x 25mm FR4 PCB with high coverage of single sided 1oz copper, in still air conditions.</text>
<text x="33" y="131.6">7. Repetitive rating - 25mm x 25mm FR4 PCB, D = 0.02, pulse width 300μs – pulse width limited by maximum junction temperature.</text>
<text x="33" y="128.8">6. For a device surface mounted on FR4 PCB measured at t ≤ 10 sec.</text>
<text x="33" y="134.5">8. Thermal resistance from junction to solder-point (at the end of the drain lead).</text>
<text x="20.3" y="274">Document number: DS33564 Rev. 6 - 2</text>
</g>
<g font-size="2.3">
<text x="117.9" y="159">0.7</text>
<text x="57.4" y="166.5">1</text>
<text x="117.9" y="163.9">0.6</text>
<text x="117.9" y="173.8">0.4</text>
<text x="117.9" y="168.8">0.5</text>
<text x="52.8" y="175.5">100m</text>
<text x="117.9" y="178.8">0.3</text>
<text x="54.1" y="184.6">10m</text>
<text x="117.9" y="183.7">0.2</text>
<text x="117.9" y="188.7">0.1</text>
<text x="55.4" y="193.5">1m</text>
<text x="64.3" y="195.6">1</text>
<text x="82.5" y="195.6">10</text>
<text x="100.6" y="195.6">100</text>
<text x="117.9" y="193.6">0.0</text>
<text x="121.3" y="195.7">0</text>
<text x="126.8" y="195.7">20</text>
<text x="132.9" y="195.7">40</text>
<text x="139" y="195.7">60</text>
<text x="145.1" y="195.7">80</text>
<text x="150.6" y="195.7">100</text>
<text x="156.7" y="195.7">120</text>
<text x="162.8" y="195.7">140</text>
<text x="168.9" y="195.7">160</text>
<text x="54.6" y="213.7">200</text>
<text x="54.6" y="221.6">150</text>
<text x="118.6" y="222.7">10</text>
<text x="54.6" y="229.4">100</text>
<text x="55.9" y="237.3">50</text>
<text x="57.2" y="245.2">0</text>
<text x="119.9" y="240">1</text>
<text x="56.7" y="247.2">100µ</text>
<text x="64.6" y="247.2">1m</text>
<text x="71" y="247.2">10m</text>
<text x="77.3" y="247.2">100m</text>
<text x="86.6" y="247.2">1</text>
<text x="92.9" y="247.2">10</text>
<text x="99.3" y="247.2">100</text>
<text x="107" y="247.2">1k</text>
<text x="119.4" y="247.3">100µ</text>
<text x="127.3" y="247.3">1m</text>
<text x="133.7" y="247.3">10m</text>
<text x="140" y="247.3">100m</text>
<text x="149.3" y="247.3">1</text>
<text x="155.6" y="247.3">10</text>
<text x="162" y="247.3">100</text>
<text x="169.7" y="247.3">1k</text>
</g>
<g font-size="2.1">
<text x="61.7" y="40.3">A</text>
<text x="144.5" y="50.2">DSS</text>
<text x="86.6" y="58">GS</text>
<text x="101.6" y="58">A</text>
<text x="144.4" y="54.1">GSS</text>
<text x="86.6" y="61.7">GS</text>
<text x="86.6" y="65.3">GS</text>
<text x="101.6" y="61.7">A</text>
<text x="101.6" y="65.3">A</text>
<text x="145.3" y="63.5">D</text>
<text x="86.6" y="69">GS</text>
<text x="101.6" y="69">A</text>
<text x="144.4" y="72.9">DM</text>
<text x="145.4" y="76.8">S</text>
<text x="144.5" y="80.7">SM</text>
<text x="73.7" y="91.4">A</text>
<text x="145.4" y="101.6">D</text>
<text x="145.4" y="105.5">D</text>
<text x="144.4" y="109.5">θJA</text>
<text x="144.4" y="113.4">θJA</text>
<text x="144.5" y="117.3">θJL</text>
<text x="141.9" y="121.2">J,</text>
<text x="145.9" y="121.2">STG</text>
<text x="60.3" y="162.3">R</text>
<text x="60.3" y="165.7">Limited</text>
<text x="66.4" y="175.7">DC</text>
<text x="70.9" y="178.2">1s</text>
<text x="74.6" y="181.4">100ms</text>
<text x="81" y="184.6">10ms</text>
<text x="61.3" y="188">Single Pulse</text>
<text x="62.4" y="190.6">T</text>
<text x="66" y="190.6">=25°C</text>
<text x="87.6" y="186.6">1ms</text>
<text x="93" y="189">100µs</text>
<text x="62.1" y="213.8">T</text>
<text x="65.7" y="213.8">=25°C</text>
<text x="155.2" y="214.8">Single Pulse</text>
<text x="156.3" y="217.4">T</text>
<text x="159.9" y="217.4">=25°C</text>
<text x="62.1" y="226.2">D=0.5</text>
<text x="62.4" y="235.7">D=0.2</text>
<text x="90.8" y="238.9">D=0.05</text>
<text x="94" y="235.2">Single Pulse</text>
<text x="86.6" y="242.7">D=0.1</text>
</g>
<text font-size="2.1" fill="#231f20" x="182" y="273.2">© Diodes Incorporated</text>
<g font-size="1.8">
<text x="53.4" y="190.1" transform="rotate(-90 53.4 190.1)">D</text>
<text x="66.7" y="199.3">DS</text>
</g>
<g font-size="1.3">
<text x="61.8" y="163.2">DS(on)</text>
<text x="63.8" y="191.5">amb</text>
<text x="63.5" y="214.7">amb</text>
<text x="157.7" y="218.2">amb</text>
</g>
</svg>
